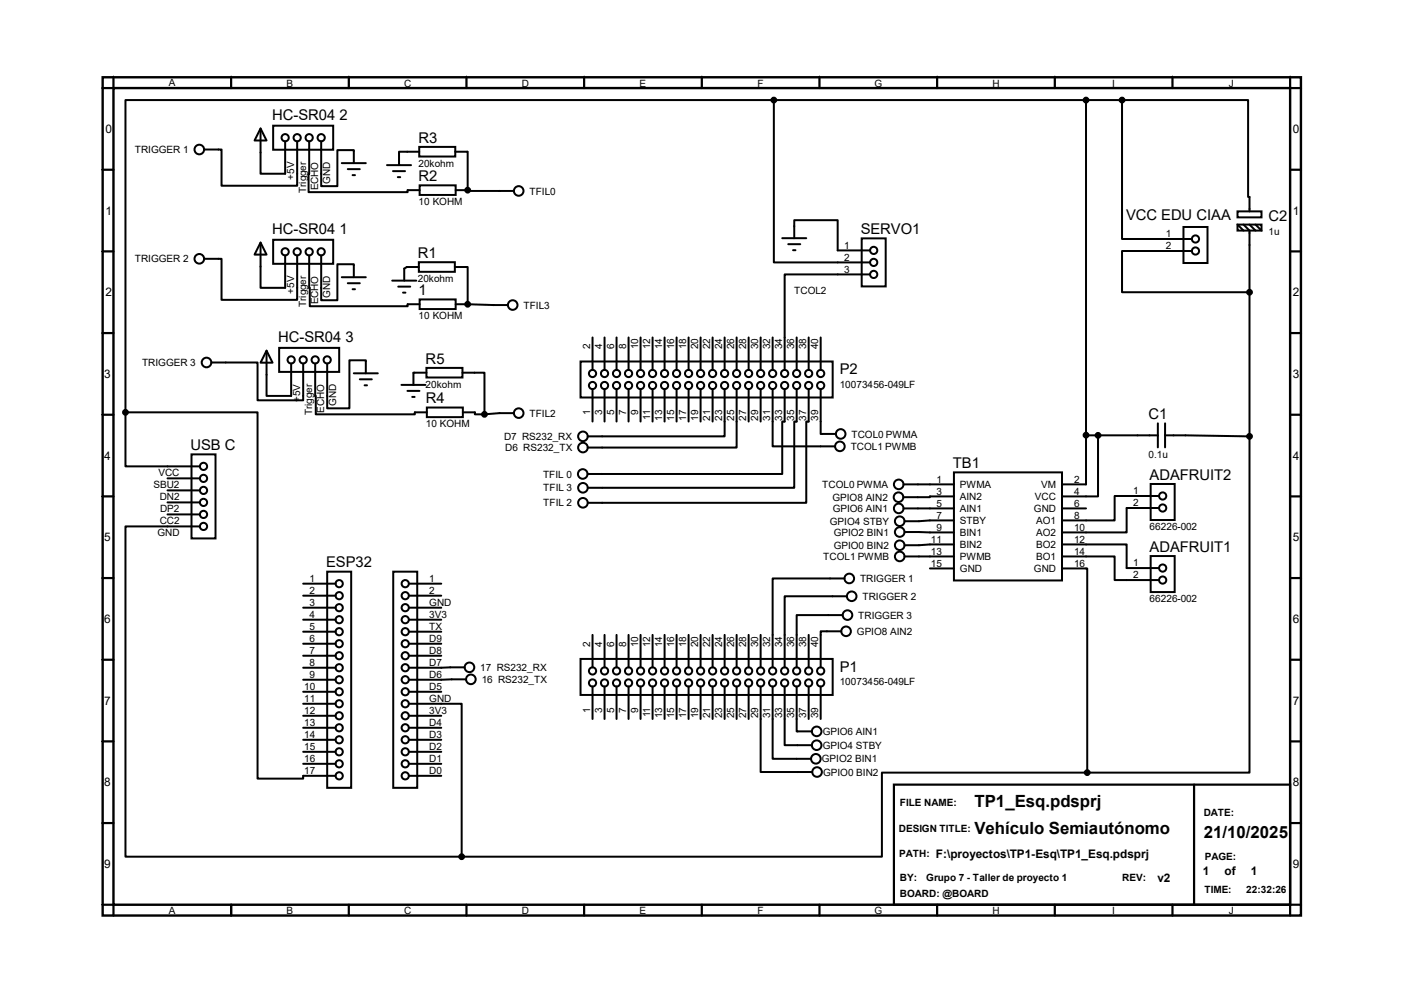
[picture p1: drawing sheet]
<svg xmlns="http://www.w3.org/2000/svg" width="297mm" height="210mm" viewBox="0 0 297 210" stroke-linecap="round" stroke-linejoin="round" font-family="sans-serif">
<path d="M21.7 16.3h253.5v177.3h-253.5zM24 18.6h248.9v172.7h-248.9z" fill="none" stroke="#000" stroke-width=".51"/>
<g fill="none" stroke="#000" stroke-width=".47">
<path d="M24 16.3v2.3h-2.3M48.9 16.3v2.3M73.8 16.3v2.3M98.7 16.3v2.3M123.6 16.3v2.3M148.5 16.3v2.3M173.4 16.3v2.3M198.2 16.3v2.3M223.1 16.3v2.3M248 16.3v2.3M272.9 16.3v2.3h2.3M21.7 35.9h2.3"/>
<path d="M272.9 35.9h2.3M21.7 53.2h2.3M272.9 53.2h2.3M21.7 70.4h2.3M272.9 70.4h2.3M21.7 87.7h2.3M272.9 87.7h2.3M21.7 105h2.3M272.9 105h2.3M21.7 122.3h2.3M21.7 139.5h2.3M272.9 122.3h2.3"/>
<path d="M272.9 139.5h2.3M21.7 156.8h2.3M272.9 156.8h2.3M21.7 174.1h2.3M189.1 165.9h83.8v25.4h-83.8zM252.6 165.9v25.4M272.9 174.1h2.3M21.7 191.3h2.3v2.3M48.9 191.3v2.3M73.8 191.3v2.3M98.7 191.3v2.3M123.6 191.3v2.3"/>
<path d="M148.5 191.3v2.3M173.4 191.3v2.3M198.2 191.3v2.3M223.1 191.3v2.3M248 191.3v2.3M275.2 191.3h-2.3v2.3"/>
</g>
<g fill="none" stroke="#000" stroke-width=".21">
<path d="M21.5 18.6h2.3M24 16.1v2.3M48.9 16.1v2.3M73.8 16.1v2.3M98.7 16.1v2.3M123.6 16.1v2.3M148.5 16.1v2.3M173.4 16.1v2.3M198.2 16.1l.1 2.3M223.1 16.1l.1 2.3M248 16.1l.1 2.3M272.9 16.1l.1 2.3"/>
<path d="M21.5 35.9h2.3M21.5 53.2h2.3M21.5 70.4h2.3M21.5 87.7h2.3M21.5 105h2.3M21.5 122.3h2.3M21.5 139.5h2.3M21.5 156.8h2.3M21.5 174.1h2.3M21.5 191.3h2.3"/>
</g>
<g fill="none" stroke="#000" stroke-width=".42">
<path d="M55.1 27.2l1.3 2.5h-2.6zM55.1 27.2v9.5h5.2v-6.8M57.8 26.6h12.7v5.1h-12.7zM62.9 29.9v9.4h-16v-7.7h-3.7M65.4 29.9l-.1 10.7h20.9v-.4h2.6M67.9 29.9v9.5h3.5v-7.7h3.4v2.8M72.3 34.5h5.1M73.6 35.8h2.5M74.6 37h.5M81.9 34.9h5.1M83.1 36.2h2.6M84.2 37.5h.5"/>
<path d="M88.7 31.1h7.6v2h-7.6zM88.7 32.1h-4.3v2.8M88.8 39.2h7.6v2h-7.6zM96.3 32.1h2.6v8.1M163.7 21.2v34.3h20.4M163.7 21.2h-137.2v66M163.7 21.2h73.7M229.7 21.2v81.2h-5M237.4 21.2h26.6v20.5h.3v3M237.4 21.2v29.3h14.7M55.1 51.3l1.3 2.5h-2.6zM55.1 51.3v9.6h5.2v-6.9"/>
<path d="M57.8 50.7h12.7v5.1h-12.7zM62.9 54v9.4h-16v-8.7h-3.7M65.4 54l.1 10.8h20.7v-.5h2.6M67.9 54v9.5h3.5v-7.6h3.4v2.7M72.3 58.6h5.1M73.6 59.9h2.5M83 59.4h5.1M88.6 55.5h7.6v2h-7.6zM88.6 56.5h-2.5l-.6 .3v2.6M96.2 56.5h2.7v7.8M96.4 40.2h2.5M98.9 40.2v.2h9.8"/>
<path d="M165.5 50.4h5.1M166.8 51.6h2.5M167.8 52.9h.5M168 50.4v-3.8h9.2v6.4h6.9M182.3 50.4h5.1v10.2h-5.1zM184.1 58h-18.1v20.2M250.4 48h5v7.6h-5zM252.1 53.1h-14.7v8.7h26.9M261.8 44.7h5.1v1.3h-5.1zM261.8 47.5h5.1v1.3h-5.1zM261.8 47.5l1.3 1.3M263.1 47.5l1.2 1.3v43.5"/>
<path d="M264.3 47.5l1.3 1.3M265.6 47.5l1.3 1.3M44.7 76.7h9.8v8h9.6v-7.8M56.4 74.2l1.3 2.5h-2.6zM56.4 74.2v9.5h5.2v-6.8M59.1 73.6h12.7v5.1h-12.7zM66.7 76.9l.1 10.7h21v-.4h2.5M69.2 76.9v9.5h4.7v-10.2h3.5v2.8M74.6 61.2h.5M74.8 79h5.1M84.2 60.6h2.6M85.3 61.9h.5"/>
<path d="M88.8 63.3h7.6v2.1h-7.6zM90.2 77.8h7.6v2h-7.6zM90.2 78.8h-2.7v2.6M96.4 64.3h2.5M97.8 78.8h4.7v8.8M98.9 64.3l8.5 .2M122.8 76.5h53.3v7.6h-53.3zM125.3 71.4v6.8M127.9 71.4v6.8M130.4 71.4v6.8M133 71.4v6.8M135.5 71.4v6.8"/>
<path d="M138 71.4v6.8M140.6 71.4v6.8M143.1 71.4v6.8M145.7 71.4v6.8M148.2 71.4v6.8M150.7 71.4v6.8M153.3 71.4v6.8M155.8 71.4v6.8M158.4 71.4v6.8M160.9 71.4v6.8M163.4 71.4v6.8M168.5 71.4v6.8"/>
<path d="M171.1 71.4v6.8M173.6 71.4v6.8M26.5 87.2v11.4h15.8M26.5 87.2h28v77.5h9.6v-.6h6.9M40.5 96.1h5.1v17.8h-5.1zM76.1 80.2h2.6M77.1 81.5h.5M84.9 81.4h5.1M86.2 82.7h2.5M87.2 83.9h.5M90.3 86.2h7.6v2h-7.6zM97.9 87.2h2.6v.4h2"/>
<path d="M108.7 87.4h-3l-3.2 .2M125.3 82.3v6.9M127.9 82.3v6.9M130.4 82.3v6.9M133 82.3v6.9M135.5 82.3v6.9M138 82.3v6.9M140.6 82.3v6.9M143.1 82.3v6.9M145.7 82.3v6.9M148.2 82.3v6.9M150.7 82.3v6.9"/>
<path d="M153.3 82.3v10h-29M155.8 82.3v12.4h-31.5M158.4 82.3v6.9M160.9 82.3v6.9M163.4 82.3v12.1h13.3M166 82.3v6.9h-.5v11h-41.2M168.5 82.3v6.9h-.5v14h-43.7M171.1 82.3v6.9h-.5v17.1h-46.3M173.6 82.3v9.5h3.2M201.8 99.9h22.9v22.9h-22.9zM229.7 92l2.6 .1M232.3 92.1v12.9h-7.6"/>
<path d="M232.3 92.1h12.6M244.9 89.5v5.1M246.5 92.1l17.8 .2M246.5 89.5v5.1M264.3 92.3v71.1h-34.3M35.4 101.2h6.9M35.4 103.7h6.9M35.4 106.3h6.9M35.4 108.8h6.9M42.3 111.3h-15.8v69.9h71.2M191.1 107.5h10.7M191.1 102.4h10.7"/>
<path d="M191.3 112.5l10.5 .1M191.3 117.7h10.5M201.8 105l-10.7 .2M201.8 110.1l-10.5 .1M201.8 115.1l-10.5 .2M224.7 115.1h13.6v5h6.9M224.7 117.7h11.1v5h9.4M224.7 107.5h5M243.4 117.6h5.1v7.6h-5.1zM243.4 102.4h5.1v7.6h-5.1zM245.2 104.9h-9.4v5.2h-11.1M245.2 107.4h-6.9v5.2h-13.6"/>
<path d="M64.1 123.4h6.9M64.1 126h6.9M64.1 128.5h6.9M64.1 131.1h6.9M64.1 133.6h6.9M64.1 136.1h6.9M64.1 138.7h6.9M69.2 120.9h5.1v45.7h-5.1zM83.2 120.9h5.1v45.7h-5.1zM86.5 123.4h6.8M86.5 126h6.8M86.5 128.5h6.8"/>
<path d="M86.5 131.1h6.8M86.5 133.6h6.8M86.5 136.1h6.8M86.5 138.7h6.8M122.8 139.4h53.3v7.6h-53.3zM125.3 134.3v6.8M127.9 134.3v6.8M130.4 134.3v6.8M133 134.3v6.8M135.5 134.3v6.8M138 134.3v6.8M140.6 134.3v6.8"/>
<path d="M143.1 134.3v6.8M145.7 134.3v6.8M148.2 134.3v6.8M150.7 134.3v6.8M153.3 134.3v6.8M155.8 134.3v6.8M158.4 134.3v6.8M160.9 134.3v6.8M171.1 134.3v6.8M178 133.5h-4.4v7.6M178.3 130.1h-9.8v11M178.6 122.3h-15.2v18.8"/>
<path d="M179.2 126.1h-13.2v15M196.7 120.2h5.1M224.7 120.2h5.3v43.2M64.1 141.2h6.9M64.1 143.8h6.9M64.1 146.3h6.9M64.1 148.8h6.9M64.1 151.4h6.9M64.1 153.9h6.9M64.1 156.5h6.9M64.1 159h6.9M86.5 148.8h11.2v32.4"/>
<path d="M86.5 146.3h6.8M86.5 151.4h6.8M86.5 153.9h6.8M86.5 156.5h6.8M86.5 159h6.8M98.3 141.1l-11.8 .1M98.6 143.7l-12.1 .1M125.3 145.2v6.9M127.9 145.2v6.9M130.4 145.2v6.9M133 145.2v6.9M135.5 145.2v6.9"/>
<path d="M138 145.2v6.9M140.6 145.2v6.9M143.1 145.2v6.9M145.7 145.2v6.9M148.2 145.2v6.9M150.7 145.2v6.9M153.3 145.2v6.9M155.8 145.2v6.9M158.4 145.2v6.9M160.9 145.2v18.1h10.9M163.4 145.2v15.3h8.2M166 145.2v12.4h5.7"/>
<path d="M168.5 145.2v9.5h3.2M171.1 145.2v6.9M173.6 145.2v6.9M64.1 161.5h6.9M86.5 161.5h6.8M86.5 164.1h6.8M230 163.4h-43.4v17.8h-88.9"/>
<circle cx="42.2" cy="31.6" r="1.02"/>
<circle cx="60.3" cy="29.1" r=".76"/>
<circle cx="62.9" cy="29.1" r=".76"/>
<circle cx="65.4" cy="29.1" r=".76"/>
<circle cx="67.9" cy="29.1" r=".76"/>
<circle cx="42.2" cy="54.7" r="1.02"/>
<circle cx="60.3" cy="53.3" r=".76"/>
<circle cx="62.9" cy="53.3" r=".76"/>
<circle cx="65.4" cy="53.3" r=".76"/>
<circle cx="67.9" cy="53.3" r=".76"/>
<circle cx="109.7" cy="40.4" r="1.02"/>
<circle cx="184.8" cy="53" r=".76"/>
<circle cx="184.8" cy="58" r=".76"/>
<circle cx="184.8" cy="55.5" r=".76"/>
<circle cx="252.9" cy="53.1" r=".76"/>
<circle cx="252.9" cy="50.5" r=".76"/>
<circle cx="43.7" cy="76.7" r="1.02"/>
<circle cx="61.6" cy="76.1" r=".76"/>
<circle cx="64.1" cy="76.1" r=".76"/>
<circle cx="66.7" cy="76.1" r=".76"/>
<circle cx="69.2" cy="76.1" r=".76"/>
<circle cx="108.5" cy="64.5" r="1.02"/>
<circle cx="125.3" cy="79" r=".76"/>
<circle cx="127.9" cy="79" r=".76"/>
<circle cx="130.4" cy="79" r=".76"/>
<circle cx="133" cy="79" r=".76"/>
<circle cx="135.5" cy="79" r=".76"/>
<circle cx="138" cy="79" r=".76"/>
<circle cx="140.6" cy="79" r=".76"/>
<circle cx="143.1" cy="79" r=".76"/>
<circle cx="145.7" cy="79" r=".76"/>
<circle cx="148.2" cy="79" r=".76"/>
<circle cx="150.7" cy="79" r=".76"/>
<circle cx="153.3" cy="79" r=".76"/>
<circle cx="155.8" cy="79" r=".76"/>
<circle cx="158.4" cy="79" r=".76"/>
<circle cx="160.9" cy="79" r=".76"/>
<circle cx="163.4" cy="79" r=".76"/>
<circle cx="166" cy="79" r=".76"/>
<circle cx="168.5" cy="79" r=".76"/>
<circle cx="171.1" cy="79" r=".76"/>
<circle cx="173.6" cy="79" r=".76"/>
<circle cx="43.1" cy="98.6" r=".76"/>
<circle cx="109.7" cy="87.4" r="1.02"/>
<circle cx="123.3" cy="94.7" r="1.02"/>
<circle cx="123.3" cy="92.3" r="1.02"/>
<circle cx="125.3" cy="81.5" r=".76"/>
<circle cx="127.9" cy="81.5" r=".76"/>
<circle cx="130.4" cy="81.5" r=".76"/>
<circle cx="133" cy="81.5" r=".76"/>
<circle cx="135.5" cy="81.5" r=".76"/>
<circle cx="138" cy="81.5" r=".76"/>
<circle cx="140.6" cy="81.5" r=".76"/>
<circle cx="143.1" cy="81.5" r=".76"/>
<circle cx="145.7" cy="81.5" r=".76"/>
<circle cx="148.2" cy="81.5" r=".76"/>
<circle cx="150.7" cy="81.5" r=".76"/>
<circle cx="153.3" cy="81.5" r=".76"/>
<circle cx="155.8" cy="81.5" r=".76"/>
<circle cx="158.4" cy="81.5" r=".76"/>
<circle cx="160.9" cy="81.5" r=".76"/>
<circle cx="163.4" cy="81.5" r=".76"/>
<circle cx="166" cy="81.5" r=".76"/>
<circle cx="168.5" cy="81.5" r=".76"/>
<circle cx="171.1" cy="81.5" r=".76"/>
<circle cx="173.6" cy="81.5" r=".76"/>
<circle cx="177.7" cy="94.4" r="1.02"/>
<circle cx="177.8" cy="91.8" r="1.02"/>
<circle cx="43.1" cy="103.7" r=".76"/>
<circle cx="43.1" cy="106.3" r=".76"/>
<circle cx="43.1" cy="111.3" r=".76"/>
<circle cx="43.1" cy="108.8" r=".76"/>
<circle cx="43.1" cy="101.2" r=".76"/>
<circle cx="123.3" cy="100.2" r="1.02"/>
<circle cx="123.3" cy="106.3" r="1.02"/>
<circle cx="123.3" cy="103.2" r="1.02"/>
<circle cx="190.1" cy="105.2" r="1.02"/>
<circle cx="190.1" cy="102.4" r="1.02"/>
<circle cx="190.1" cy="107.5" r="1.02"/>
<circle cx="190.3" cy="115.3" r="1.02"/>
<circle cx="190.3" cy="112.5" r="1.02"/>
<circle cx="190.3" cy="117.7" r="1.02"/>
<circle cx="190.3" cy="110.2" r="1.02"/>
<circle cx="246" cy="104.9" r=".76"/>
<circle cx="246" cy="107.4" r=".76"/>
<circle cx="71.8" cy="128.5" r=".76"/>
<circle cx="71.8" cy="123.4" r=".76"/>
<circle cx="71.8" cy="133.6" r=".76"/>
<circle cx="71.8" cy="126" r=".76"/>
<circle cx="71.8" cy="136.1" r=".76"/>
<circle cx="71.8" cy="131.1" r=".76"/>
<circle cx="71.8" cy="138.7" r=".76"/>
<circle cx="85.7" cy="126" r=".76"/>
<circle cx="85.7" cy="133.6" r=".76"/>
<circle cx="85.7" cy="136.1" r=".76"/>
<circle cx="85.7" cy="123.4" r=".76"/>
<circle cx="85.7" cy="131.1" r=".76"/>
<circle cx="85.7" cy="128.5" r=".76"/>
<circle cx="85.7" cy="138.7" r=".76"/>
<circle cx="179" cy="133.5" r="1.02"/>
<circle cx="179.3" cy="130.1" r="1.02"/>
<circle cx="179.7" cy="122.3" r="1.02"/>
<circle cx="180.2" cy="126.1" r="1.02"/>
<circle cx="246" cy="120.1" r=".76"/>
<circle cx="246" cy="122.7" r=".76"/>
<circle cx="71.8" cy="151.4" r=".76"/>
<circle cx="71.8" cy="141.2" r=".76"/>
<circle cx="71.8" cy="143.8" r=".76"/>
<circle cx="71.8" cy="156.5" r=".76"/>
<circle cx="71.8" cy="146.3" r=".76"/>
<circle cx="71.8" cy="153.9" r=".76"/>
<circle cx="71.8" cy="159" r=".76"/>
<circle cx="71.8" cy="148.8" r=".76"/>
<circle cx="85.7" cy="141.2" r=".76"/>
<circle cx="85.7" cy="156.5" r=".76"/>
<circle cx="85.7" cy="148.8" r=".76"/>
<circle cx="85.7" cy="143.8" r=".76"/>
<circle cx="85.7" cy="159" r=".76"/>
<circle cx="85.7" cy="151.4" r=".76"/>
<circle cx="85.7" cy="153.9" r=".76"/>
<circle cx="85.7" cy="146.3" r=".76"/>
<circle cx="99.3" cy="141.1" r="1.02"/>
<circle cx="99.6" cy="143.7" r="1.02"/>
<circle cx="125.3" cy="141.9" r=".76"/>
<circle cx="125.3" cy="144.4" r=".76"/>
<circle cx="127.9" cy="144.4" r=".76"/>
<circle cx="127.9" cy="141.9" r=".76"/>
<circle cx="130.4" cy="141.9" r=".76"/>
<circle cx="130.4" cy="144.4" r=".76"/>
<circle cx="133" cy="144.4" r=".76"/>
<circle cx="133" cy="141.9" r=".76"/>
<circle cx="135.5" cy="141.9" r=".76"/>
<circle cx="135.5" cy="144.4" r=".76"/>
<circle cx="138" cy="144.4" r=".76"/>
<circle cx="138" cy="141.9" r=".76"/>
<circle cx="140.6" cy="141.9" r=".76"/>
<circle cx="140.6" cy="144.4" r=".76"/>
<circle cx="143.1" cy="144.4" r=".76"/>
<circle cx="143.1" cy="141.9" r=".76"/>
<circle cx="145.7" cy="141.9" r=".76"/>
<circle cx="145.7" cy="144.4" r=".76"/>
<circle cx="148.2" cy="144.4" r=".76"/>
<circle cx="148.2" cy="141.9" r=".76"/>
<circle cx="150.7" cy="144.4" r=".76"/>
<circle cx="150.7" cy="141.9" r=".76"/>
<circle cx="153.3" cy="141.9" r=".76"/>
<circle cx="153.3" cy="144.4" r=".76"/>
<circle cx="155.8" cy="141.9" r=".76"/>
<circle cx="155.8" cy="144.4" r=".76"/>
<circle cx="158.4" cy="141.9" r=".76"/>
<circle cx="158.4" cy="144.4" r=".76"/>
<circle cx="160.9" cy="144.4" r=".76"/>
<circle cx="160.9" cy="141.9" r=".76"/>
<circle cx="163.4" cy="144.4" r=".76"/>
<circle cx="163.4" cy="141.9" r=".76"/>
<circle cx="166" cy="141.9" r=".76"/>
<circle cx="166" cy="144.4" r=".76"/>
<circle cx="168.5" cy="144.4" r=".76"/>
<circle cx="168.5" cy="141.9" r=".76"/>
<circle cx="171.1" cy="144.4" r=".76"/>
<circle cx="171.1" cy="141.9" r=".76"/>
<circle cx="172.8" cy="157.6" r="1.02"/>
<circle cx="172.8" cy="154.7" r="1.02"/>
<circle cx="173.6" cy="144.4" r=".76"/>
<circle cx="173.6" cy="141.9" r=".76"/>
<circle cx="71.8" cy="161.5" r=".76"/>
<circle cx="71.8" cy="164.1" r=".76"/>
<circle cx="85.7" cy="164.1" r=".76"/>
<circle cx="85.7" cy="161.5" r=".76"/>
<circle cx="172.6" cy="160.5" r="1.02"/>
<circle cx="172.8" cy="163.3" r="1.02"/>
</g>
<g fill="#000">
<circle cx="98.9" cy="40.2" r=".21"/>
<circle cx="98.9" cy="64.3" r=".21"/>
</g>
<g fill="#000" stroke="#000" stroke-width=".42">
<circle cx="163.7" cy="21.2" r=".51"/>
<circle cx="229.7" cy="21.2" r=".51"/>
<circle cx="237.4" cy="21.2" r=".51"/>
<circle cx="98.9" cy="40.2" r=".51"/>
<circle cx="98.9" cy="64.3" r=".51"/>
<circle cx="264.3" cy="61.8" r=".51"/>
<circle cx="26.5" cy="87.2" r=".51"/>
<circle cx="102.5" cy="87.6" r=".51"/>
<circle cx="229.7" cy="92" r=".51"/>
<circle cx="232.3" cy="92.1" r=".51"/>
<circle cx="264.3" cy="92.3" r=".51"/>
<circle cx="230" cy="163.4" r=".51"/>
<circle cx="97.7" cy="181.2" r=".51"/>
</g>
<g font-size="3.6">
<text x="206.1" y="170.7">TP1_Esq.pdsprj</text>
<text x="206.1" y="176.5">Vehículo Semiautónomo</text>
<text x="254.6" y="177.3">21/10/2025</text>
</g>
<g font-size="3.1">
<text x="57.6" y="25.4">HC-SR04 2</text>
<text x="88.5" y="30.2">R3</text>
<text x="88.6" y="38.3">R2</text>
<text x="238.2" y="46.6">VCC EDU CIAA</text>
<text x="268.4" y="46.8">C2</text>
<text x="57.6" y="49.5">HC-SR04 1</text>
<text x="182.1" y="49.5">SERVO1</text>
<text x="88.4" y="54.6">R1</text>
<text x="88.6" y="62.4">1</text>
<text x="58.8" y="72.4">HC-SR04 3</text>
<text x="90" y="77">R5</text>
<text x="177.6" y="79.1">P2</text>
<text x="90.1" y="85.3">R4</text>
<text x="243" y="88.6">C1</text>
<text x="40.3" y="95.2">USB C</text>
<text x="201.6" y="99">TB1</text>
<text x="243.2" y="101.5">ADAFRUIT2</text>
<text x="243.2" y="116.7">ADAFRUIT1</text>
<text x="69" y="120">ESP32</text>
<text x="177.6" y="142">P1</text>
</g>
<g font-size="2.5">
<text x="22.3" y="28.2">0</text>
<text x="273.5" y="28.2">0</text>
<text x="22.3" y="45.4">1</text>
<text x="273.5" y="45.4">1</text>
<text x="22.3" y="62.7">2</text>
<text x="273.5" y="62.7">2</text>
<text x="22.1" y="80">3</text>
<text x="273.5" y="80">3</text>
<text x="22.1" y="97.2">4</text>
<text x="273.5" y="97.2">4</text>
<text x="22.1" y="114.5">5</text>
<text x="273.5" y="114.5">5</text>
<text x="22.1" y="131.8">6</text>
<text x="273.5" y="131.8">6</text>
<text x="22.1" y="149.1">7</text>
<text x="273.5" y="149.1">7</text>
<text x="22.1" y="166.3">8</text>
<text x="273.5" y="166.3">8</text>
<text x="22.1" y="183.6">9</text>
<text x="198" y="181.4">F:\proyectos\TP1-Esq\TP1_Esq.pdsprj</text>
<text x="254.5" y="185">1</text>
<text x="259" y="185">of</text>
<text x="264.6" y="185">1</text>
<text x="273.5" y="183.6">9</text>
<text x="244.9" y="186.5">v2</text>
</g>
<g font-size="2.1">
<text x="35.7" y="18.1">A</text>
<text x="60.6" y="18.4">B</text>
<text x="85.5" y="18.4">C</text>
<text x="110.4" y="18.4">D</text>
<text x="135.3" y="18.4">E</text>
<text x="160.3" y="18.4">F</text>
<text x="185" y="18.4">G</text>
<text x="209.9" y="18.4">H</text>
<text x="235.3" y="18.4">I</text>
<text x="260" y="18.4">J</text>
<text x="28.5" y="32.4">TRIGGER 1</text>
<text x="88.5" y="35.3">20kohm</text>
<text x="62.2" y="38" transform="rotate(-90 62.2 38)">+5V</text>
<text x="64.8" y="40.8" transform="rotate(-90 64.8 40.8)">Trigger</text>
<text x="67.3" y="40.3" transform="rotate(-90 67.3 40.3)">ECHO</text>
<text x="69.8" y="38.9" transform="rotate(-90 69.8 38.9)">GND</text>
<text x="112" y="41.1">TFIL0</text>
<text x="88.6" y="43.4">10 KOHM</text>
<text x="178.6" y="52.6">1</text>
<text x="246.6" y="50.2">1</text>
<text x="246.6" y="52.7">2</text>
<text x="268.4" y="49.7">1u</text>
<text x="28.5" y="55.5">TRIGGER 2</text>
<text x="88.4" y="59.6">20kohm</text>
<text x="178.6" y="55.1">2</text>
<text x="178.6" y="57.7">3</text>
<text x="62.2" y="62.1" transform="rotate(-90 62.2 62.1)">+5V</text>
<text x="64.8" y="64.9" transform="rotate(-90 64.8 64.9)">Trigger</text>
<text x="67.3" y="64.4" transform="rotate(-90 67.3 64.4)">ECHO</text>
<text x="69.8" y="63" transform="rotate(-90 69.8 63)">GND</text>
<text x="110.7" y="65.3">TFIL3</text>
<text x="168" y="62.1">TCOL2</text>
<text x="88.6" y="67.5">10 KOHM</text>
<text x="30.1" y="77.4">TRIGGER 3</text>
<text x="124.8" y="73.9" transform="rotate(-90 124.8 73.9)">2</text>
<text x="127.4" y="73.9" transform="rotate(-90 127.4 73.9)">4</text>
<text x="129.9" y="73.9" transform="rotate(-90 129.9 73.9)">6</text>
<text x="132.5" y="73.9" transform="rotate(-90 132.5 73.9)">8</text>
<text x="135" y="73.9" transform="rotate(-90 135 73.9)">10</text>
<text x="137.5" y="73.9" transform="rotate(-90 137.5 73.9)">12</text>
<text x="140.1" y="73.9" transform="rotate(-90 140.1 73.9)">14</text>
<text x="142.6" y="73.9" transform="rotate(-90 142.6 73.9)">16</text>
<text x="145.2" y="73.9" transform="rotate(-90 145.2 73.9)">18</text>
<text x="147.7" y="73.9" transform="rotate(-90 147.7 73.9)">20</text>
<text x="150.2" y="73.9" transform="rotate(-90 150.2 73.9)">22</text>
<text x="152.8" y="73.9" transform="rotate(-90 152.8 73.9)">24</text>
<text x="155.3" y="73.9" transform="rotate(-90 155.3 73.9)">26</text>
<text x="157.9" y="73.9" transform="rotate(-90 157.9 73.9)">28</text>
<text x="160.4" y="73.9" transform="rotate(-90 160.4 73.9)">30</text>
<text x="162.9" y="73.9" transform="rotate(-90 162.9 73.9)">32</text>
<text x="165.5" y="73.9" transform="rotate(-90 165.5 73.9)">34</text>
<text x="168" y="73.9" transform="rotate(-90 168 73.9)">36</text>
<text x="170.6" y="73.9" transform="rotate(-90 170.6 73.9)">38</text>
<text x="173.1" y="73.9" transform="rotate(-90 173.1 73.9)">40</text>
<text x="90" y="82">20kohm</text>
<text x="177.6" y="82">10073456-049LF</text>
<text x="63.5" y="85" transform="rotate(-90 63.5 85)">+5V</text>
<text x="66" y="87.8" transform="rotate(-90 66 87.8)">Trigger</text>
<text x="68.6" y="87.2" transform="rotate(-90 68.6 87.2)">ECHO</text>
<text x="71.1" y="85.9" transform="rotate(-90 71.1 85.9)">GND</text>
<text x="112" y="88.1">TFIL2</text>
<text x="124.8" y="87.8" transform="rotate(-90 124.8 87.8)">1</text>
<text x="127.4" y="87.8" transform="rotate(-90 127.4 87.8)">3</text>
<text x="129.9" y="87.8" transform="rotate(-90 129.9 87.8)">5</text>
<text x="132.5" y="87.8" transform="rotate(-90 132.5 87.8)">7</text>
<text x="135" y="87.8" transform="rotate(-90 135 87.8)">9</text>
<text x="137.5" y="88.8" transform="rotate(-90 137.5 88.8)">11</text>
<text x="140.1" y="88.9" transform="rotate(-90 140.1 88.9)">13</text>
<text x="142.6" y="88.9" transform="rotate(-90 142.6 88.9)">15</text>
<text x="145.2" y="88.9" transform="rotate(-90 145.2 88.9)">17</text>
<text x="147.7" y="88.9" transform="rotate(-90 147.7 88.9)">19</text>
<text x="150.2" y="88.9" transform="rotate(-90 150.2 88.9)">21</text>
<text x="152.8" y="88.9" transform="rotate(-90 152.8 88.9)">23</text>
<text x="155.3" y="88.9" transform="rotate(-90 155.3 88.9)">25</text>
<text x="157.9" y="88.9" transform="rotate(-90 157.9 88.9)">27</text>
<text x="160.4" y="88.9" transform="rotate(-90 160.4 88.9)">29</text>
<text x="162.9" y="88.9" transform="rotate(-90 162.9 88.9)">31</text>
<text x="165.5" y="88.9" transform="rotate(-90 165.5 88.9)">33</text>
<text x="168" y="88.9" transform="rotate(-90 168 88.9)">35</text>
<text x="170.6" y="88.9" transform="rotate(-90 170.6 88.9)">37</text>
<text x="173.1" y="88.9" transform="rotate(-90 173.1 88.9)">39</text>
<text x="90.1" y="90.4">10 KOHM</text>
<text x="106.6" y="93">D7 RS232_RX</text>
<text x="106.9" y="95.4">D6 RS232_TX</text>
<text x="180" y="95.2">TCOL1 PWMB</text>
<text x="180.1" y="92.5">TCOL0 PWMA</text>
<text x="33.5" y="100.6">VCC</text>
<text x="114.9" y="101">TFIL 0</text>
<text x="243" y="96.8">0.1u</text>
<text x="32.5" y="103.1">SBU2</text>
<text x="33.8" y="105.7">DN2</text>
<text x="114.9" y="103.9">TFIL 3</text>
<text x="114.9" y="107.1">TFIL 2</text>
<text x="173.9" y="103.2">TCOL0 PWMA</text>
<text x="176.1" y="105.9">GPIO8 AIN2</text>
<text x="198.1" y="102.1">1</text>
<text x="198.1" y="107.1">5</text>
<text x="198.1" y="104.6">3</text>
<text x="203.1" y="103.2">PWMA</text>
<text x="203.1" y="105.7">AIN2</text>
<text x="218.9" y="105.7">VCC</text>
<text x="220.3" y="103.2">VM</text>
<text x="227.2" y="104.6">4</text>
<text x="227.2" y="107.1">6</text>
<text x="227.2" y="102.1">2</text>
<text x="239.7" y="104.5">1</text>
<text x="239.7" y="107.1">2</text>
<text x="33.3" y="113.3">GND</text>
<text x="33.8" y="110.7">CC2</text>
<text x="33.9" y="108.2">DP2</text>
<text x="175.6" y="111">GPIO4 STBY</text>
<text x="176.1" y="108.3">GPIO6 AIN1</text>
<text x="176.4" y="113.3">GPIO2 BIN1</text>
<text x="198.1" y="112.2">9</text>
<text x="198.1" y="109.7">7</text>
<text x="203.1" y="108.3">AIN1</text>
<text x="203.1" y="113.4">BIN1</text>
<text x="203.1" y="110.8">STBY</text>
<text x="218.7" y="108.3">GND</text>
<text x="219.2" y="110.8">AO1</text>
<text x="219.2" y="113.4">AO2</text>
<text x="227.2" y="109.7">8</text>
<text x="227.2" y="112.2">10</text>
<text x="243.2" y="112.1">66226-002</text>
<text x="174.2" y="118.4">TCOL1 PWMB</text>
<text x="176.4" y="116.1">GPIO0 BIN2</text>
<text x="196.9" y="117.3">13</text>
<text x="196.9" y="114.8">11</text>
<text x="196.9" y="119.8">15</text>
<text x="203.1" y="118.4">PWMB</text>
<text x="203.1" y="115.9">BIN2</text>
<text x="219.2" y="115.9">BO2</text>
<text x="219.2" y="118.4">BO1</text>
<text x="227.2" y="114.8">12</text>
<text x="227.2" y="119.8">16</text>
<text x="227.2" y="117.3">14</text>
<text x="239.7" y="119.8">1</text>
<text x="65.5" y="123.1">1</text>
<text x="65.5" y="125.6">2</text>
<text x="90.8" y="123.1">1</text>
<text x="90.8" y="125.6">2</text>
<text x="181.9" y="123.1">TRIGGER 1</text>
<text x="203.1" y="121">GND</text>
<text x="218.7" y="121">GND</text>
<text x="239.7" y="122.3">2</text>
<text x="65.5" y="128.1">3</text>
<text x="65.5" y="130.7">4</text>
<text x="90.8" y="128.1">GND</text>
<text x="90.8" y="130.7">3V3</text>
<text x="181.6" y="130.9">TRIGGER 3</text>
<text x="182.5" y="126.9">TRIGGER 2</text>
<text x="243.2" y="127.3">66226-002</text>
<text x="65.5" y="133.2">5</text>
<text x="65.5" y="135.8">6</text>
<text x="90.8" y="133.2">TX</text>
<text x="90.8" y="135.8">D9</text>
<text x="124.8" y="136.8" transform="rotate(-90 124.8 136.8)">2</text>
<text x="127.4" y="136.8" transform="rotate(-90 127.4 136.8)">4</text>
<text x="129.9" y="136.8" transform="rotate(-90 129.9 136.8)">6</text>
<text x="132.5" y="136.8" transform="rotate(-90 132.5 136.8)">8</text>
<text x="135" y="136.8" transform="rotate(-90 135 136.8)">10</text>
<text x="137.5" y="136.8" transform="rotate(-90 137.5 136.8)">12</text>
<text x="140.1" y="136.8" transform="rotate(-90 140.1 136.8)">14</text>
<text x="142.6" y="136.8" transform="rotate(-90 142.6 136.8)">16</text>
<text x="145.2" y="136.8" transform="rotate(-90 145.2 136.8)">18</text>
<text x="147.7" y="136.8" transform="rotate(-90 147.7 136.8)">20</text>
<text x="150.2" y="136.8" transform="rotate(-90 150.2 136.8)">22</text>
<text x="152.8" y="136.8" transform="rotate(-90 152.8 136.8)">24</text>
<text x="155.3" y="136.8" transform="rotate(-90 155.3 136.8)">26</text>
<text x="157.9" y="136.8" transform="rotate(-90 157.9 136.8)">28</text>
<text x="160.4" y="136.8" transform="rotate(-90 160.4 136.8)">30</text>
<text x="162.9" y="136.8" transform="rotate(-90 162.9 136.8)">32</text>
<text x="165.5" y="136.8" transform="rotate(-90 165.5 136.8)">34</text>
<text x="168" y="136.8" transform="rotate(-90 168 136.8)">36</text>
<text x="170.6" y="136.8" transform="rotate(-90 170.6 136.8)">38</text>
<text x="173.1" y="136.8" transform="rotate(-90 173.1 136.8)">40</text>
<text x="181.3" y="134.3">GPIO8 AIN2</text>
<text x="65.5" y="138.3">7</text>
<text x="65.5" y="140.8">8</text>
<text x="65.5" y="143.4">9</text>
<text x="90.8" y="138.3">D8</text>
<text x="90.8" y="140.8">D7</text>
<text x="90.8" y="143.4">D6</text>
<text x="101.6" y="141.9">17 RS232_RX</text>
<text x="64.3" y="145.9">10</text>
<text x="64.3" y="148.5">11</text>
<text x="90.8" y="145.9">D5</text>
<text x="90.8" y="148.5">GND</text>
<text x="101.9" y="144.4">16 RS232_TX</text>
<text x="177.6" y="144.9">10073456-049LF</text>
<text x="64.3" y="151">12</text>
<text x="64.3" y="153.5">13</text>
<text x="90.8" y="151">3V3</text>
<text x="90.8" y="153.5">D4</text>
<text x="124.8" y="150.7" transform="rotate(-90 124.8 150.7)">1</text>
<text x="127.4" y="150.7" transform="rotate(-90 127.4 150.7)">3</text>
<text x="129.9" y="150.7" transform="rotate(-90 129.9 150.7)">5</text>
<text x="132.5" y="150.7" transform="rotate(-90 132.5 150.7)">7</text>
<text x="135" y="150.7" transform="rotate(-90 135 150.7)">9</text>
<text x="137.5" y="151.7" transform="rotate(-90 137.5 151.7)">11</text>
<text x="140.1" y="151.8" transform="rotate(-90 140.1 151.8)">13</text>
<text x="142.6" y="151.8" transform="rotate(-90 142.6 151.8)">15</text>
<text x="145.2" y="151.8" transform="rotate(-90 145.2 151.8)">17</text>
<text x="147.7" y="151.8" transform="rotate(-90 147.7 151.8)">19</text>
<text x="150.2" y="151.8" transform="rotate(-90 150.2 151.8)">21</text>
<text x="152.8" y="151.8" transform="rotate(-90 152.8 151.8)">23</text>
<text x="155.3" y="151.8" transform="rotate(-90 155.3 151.8)">25</text>
<text x="157.9" y="151.8" transform="rotate(-90 157.9 151.8)">27</text>
<text x="160.4" y="151.8" transform="rotate(-90 160.4 151.8)">29</text>
<text x="162.9" y="151.8" transform="rotate(-90 162.9 151.8)">31</text>
<text x="165.5" y="151.8" transform="rotate(-90 165.5 151.8)">33</text>
<text x="168" y="151.8" transform="rotate(-90 168 151.8)">35</text>
<text x="170.6" y="151.8" transform="rotate(-90 170.6 151.8)">37</text>
<text x="173.1" y="151.8" transform="rotate(-90 173.1 151.8)">39</text>
<text x="174" y="155.4">GPIO6 AIN1</text>
<text x="64.3" y="156.1">14</text>
<text x="64.3" y="158.6">15</text>
<text x="64.3" y="161.2">16</text>
<text x="90.8" y="156.1">D3</text>
<text x="90.8" y="158.6">D2</text>
<text x="90.8" y="161.2">D1</text>
<text x="173.9" y="161.2">GPIO2 BIN1</text>
<text x="174" y="158.4">GPIO4 STBY</text>
<text x="64.3" y="163.7">17</text>
<text x="90.8" y="163.7">D0</text>
<text x="174.1" y="164">GPIO0 BIN2</text>
<text x="190.4" y="170.5">FILE NAME:</text>
<text x="254.6" y="172.6">DATE:</text>
<text x="190.2" y="176">DESIGN TITLE:</text>
<text x="190.2" y="181.3">PATH:</text>
<text x="254.9" y="181.9">PAGE:</text>
<text x="190.4" y="186.3">BY:</text>
<text x="190.4" y="189.7">BOARD: @BOARD</text>
<text x="196" y="186.3">Grupo 7 - Taller de proyecto 1</text>
<text x="237.4" y="186.4">REV:</text>
<text x="254.8" y="188.9">TIME:</text>
<text x="263.7" y="188.9">22:32:26</text>
<text x="35.7" y="193.4">A</text>
<text x="60.6" y="193.4">B</text>
<text x="85.5" y="193.4">C</text>
<text x="110.4" y="193.4">D</text>
<text x="135.3" y="193.4">E</text>
<text x="160.3" y="193.4">F</text>
<text x="185" y="193.4">G</text>
<text x="209.9" y="193.4">H</text>
<text x="235.3" y="193.4">I</text>
<text x="260" y="193.4">J</text>
</g>
</svg>
